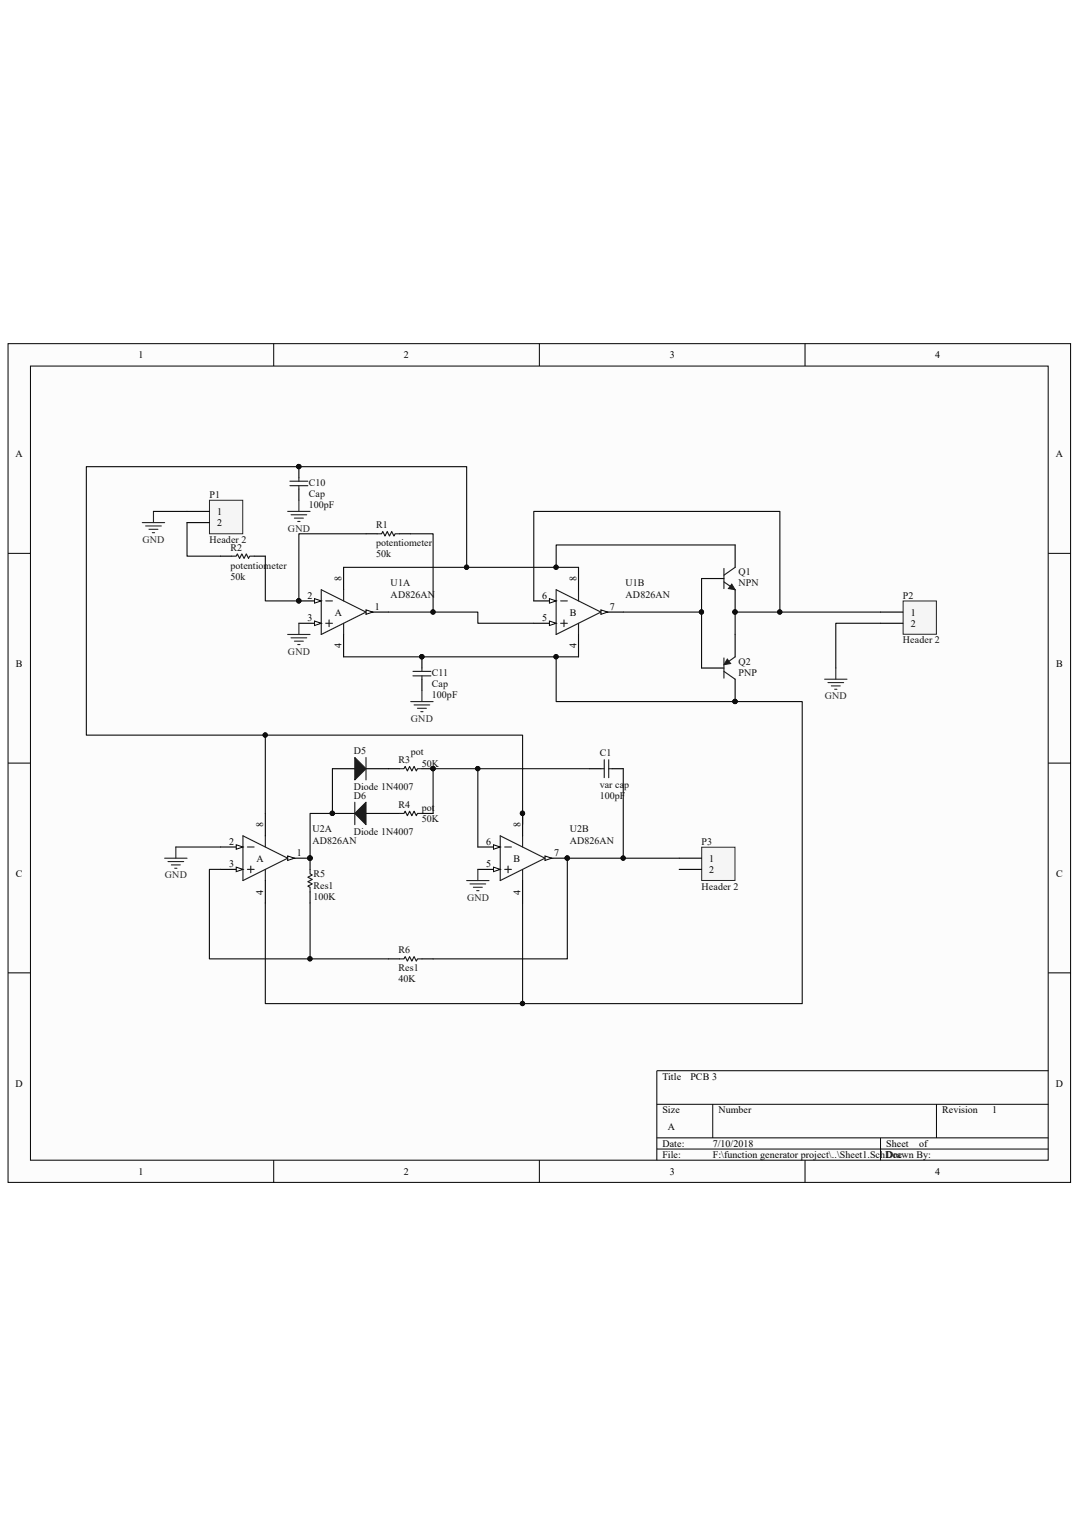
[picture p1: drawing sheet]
<svg xmlns="http://www.w3.org/2000/svg" width="210mm" height="297mm" viewBox="0 0 210 297" stroke-linecap="round" stroke-linejoin="round" font-family="sans-serif">
<path d="M1.6 66.9h206.8v163.2h-206.8z" fill="#fcfcfc"/>
<path d="M1.6 66.9h206.8v163.2h-206.8z" fill="none" stroke="#000" stroke-width=".19"/>
<path d="M6 71.3h198v154.5h-198z" fill="#fcfcfc"/>
<g fill="none" stroke="#000" stroke-width=".19">
<path d="M5.9 71.2h198.1v154.6h-198.1zM53.3 66.9v4.3M105 66.9v4.3M156.7 66.9v4.3M1.6 107.7h4.3M204 107.7h4.4M1.6 148.5h4.3M204 148.5h4.4M1.6 189.3h4.3M204 189.3h4.4M127.8 214.9h76.2M138.7 214.9v6.6"/>
<path d="M182.3 214.9v6.6M204 208.4h-76.2v17.4M53.3 225.8v4.4M105 225.8v4.4M127.8 221.5h76.2M127.8 223.6h76.2M156.7 225.8v4.4M171.4 221.5v4.3"/>
</g>
<path d="M58.2 117h4.3" fill="none" stroke="#000" stroke-width=".22"/>
<path d="M61.2 116.5l1.3 .5-1.3 .4z" fill="#fcfcfc"/>
<path d="M61.2 116.5l1.3 .5-1.3 .4z" fill="none" stroke="#000" stroke-width=".19"/>
<circle cx="58.1" cy="116.9" r=".41" fill="#0e0e0e" stroke="#0e0e0e" stroke-width=".19"/>
<path d="M58.2 121.3h4.3" fill="none" stroke="#000" stroke-width=".22"/>
<path d="M61.2 120.9l1.3 .4-1.3 .4z" fill="#fcfcfc"/>
<path d="M61.2 120.9l1.3 .4-1.3 .4z" fill="none" stroke="#000" stroke-width=".19"/>
<path d="M71.2 119.1h4.4" fill="none" stroke="#000" stroke-width=".22"/>
<path d="M71.2 118.7l1.3 .4-1.3 .5z" fill="#fcfcfc"/>
<path d="M71.2 118.7l1.3 .4-1.3 .5z" fill="none" stroke="#000" stroke-width=".19"/>
<path d="M62.5 114.8l8.7 4.3-8.7 4.4zM63.4 117h1.3M66.9 114.8v2.2M63.4 121.3h1.3M64 120.7v1.3M66.9 121.3v2.2" fill="none" stroke="#1c1c1c" stroke-width=".22"/>
<path d="M66.9 110.4v4.4M66.9 123.5v4.3M103.9 121.3h4.3" fill="none" stroke="#000" stroke-width=".22"/>
<circle cx="58.1" cy="116.9" r=".41" fill="#0e0e0e" stroke="#0e0e0e" stroke-width=".19"/>
<path d="M106.9 120.9l1.3 .4-1.3 .4z" fill="#fcfcfc"/>
<path d="M106.9 120.9l1.3 .4-1.3 .4z" fill="none" stroke="#000" stroke-width=".19"/>
<path d="M103.9 117h4.3" fill="none" stroke="#000" stroke-width=".22"/>
<path d="M106.9 116.5l1.3 .5-1.3 .4z" fill="#fcfcfc"/>
<path d="M106.9 116.5l1.3 .5-1.3 .4z" fill="none" stroke="#000" stroke-width=".19"/>
<path d="M116.9 119.1h4.4" fill="none" stroke="#000" stroke-width=".22"/>
<path d="M116.9 118.7l1.4 .4-1.4 .5z" fill="#fcfcfc"/>
<path d="M116.9 118.7l1.4 .4-1.4 .5z" fill="none" stroke="#000" stroke-width=".19"/>
<path d="M45.1 108.2h.9l.2-.4 .4 .9 .5-.9 .4 .9 .4-.9 .5 .9 .2-.5h.9M73.4 103.9h.9l.2-.4 .4 .8 .5-.8 .4 .8 .4-.8 .5 .8 .2-.4h.9M108.2 114.8l8.7 4.3-8.7 4.4zM109.1 117h1.3M112.6 114.8v2.2M109.1 121.3h1.3M109.8 120.7v1.3M112.6 121.3v2.2" fill="none" stroke="#1c1c1c" stroke-width=".22"/>
<path d="M42.9 108.2h2.2M49.5 108.2h2.1M71.2 103.9h2.2M77.8 103.9h2.1M112.6 110.4v4.4M112.6 123.5v4.3" fill="none" stroke="#000" stroke-width=".22"/>
<path d="M71.2 103.9h-13v13.1h-6.6v-8.8M75.6 119.1h17.4v2.2h10.9M79.9 103.9h4.4v15.2" fill="none" stroke="#0e0e0e" stroke-width=".22"/>
<g fill="#0e0e0e" stroke="#0e0e0e" stroke-width=".19">
<circle cx="84.3" cy="119.1" r=".41"/>
<circle cx="58.1" cy="116.9" r=".41"/>
</g>
<path d="M40.8 97.4h6.4v6.5h-6.4z" fill="#f5f5f5"/>
<path d="M40.8 97.4h6.4v6.5h-6.4z" fill="none" stroke="#262626" stroke-width=".19"/>
<path d="M36.4 99.5h4.4M36.4 101.7h4.4M136.5 112.6h4.4M143.1 106.1v4.3M143.1 114.8v4.3" fill="none" stroke="#000" stroke-width=".22"/>
<path d="M36.4 101.7v6.5h6.5" fill="none" stroke="#0e0e0e" stroke-width=".22"/>
<path d="M56 123.5h4.3M56.6 124.1h3.1M57.3 124.8h1.7M58 125.4h.4M58.2 121.3v2.2" fill="none" stroke="#262626" stroke-width=".22"/>
<circle cx="143.1" cy="119.1" r=".41" fill="#0e0e0e" stroke="#0e0e0e" stroke-width=".19"/>
<path d="M140.9 113.3l2.2 1.5M140.9 110.6v4M143.1 110.4l-2.2 1.5" fill="none" stroke="#1c1c1c" stroke-width=".22"/>
<path d="M142.4 113.7l.7 1.1-1.3-.2z" fill="#1c1c1c"/>
<path d="M142.4 113.7l.7 1.1-1.3-.2z" fill="none" stroke="#1c1c1c" stroke-width=".19"/>
<g fill="#0e0e0e" stroke="#0e0e0e" stroke-width=".19">
<circle cx="143.1" cy="119.1" r=".41"/>
<circle cx="143.1" cy="136.5" r=".41"/>
</g>
<path d="M136.5 130h4.4M143.1 123.5v4.3M143.1 132.2v4.3" fill="none" stroke="#000" stroke-width=".22"/>
<path d="M140.9 128.1v3.9M140.9 130.7l2.2 1.5M143.1 127.8l-1.6 1.1" fill="none" stroke="#1c1c1c" stroke-width=".22"/>
<path d="M141.5 128.3l.7 .8-1.3 .3z" fill="#1c1c1c"/>
<path d="M141.5 128.3l.7 .8-1.3 .3z" fill="none" stroke="#1c1c1c" stroke-width=".19"/>
<g fill="#0e0e0e" stroke="#0e0e0e" stroke-width=".19">
<circle cx="143.1" cy="136.5" r=".41"/>
<circle cx="136.5" cy="119.1" r=".41"/>
<circle cx="108.2" cy="110.4" r=".41"/>
<circle cx="151.8" cy="119.1" r=".41"/>
</g>
<path d="M29.9 99.5h6.5M103.9 117v-17.5h47.9v19.6M136.5 112.6v6.5h-15.2M136.5 119.1v10.9M143.1 106.1h-34.9v4.3" fill="none" stroke="#0e0e0e" stroke-width=".22"/>
<path d="M29.9 99.5v2.2M27.7 101.7h4.3M28.3 102.4h3.1M29 103h1.7M29.6 103.7h.5" fill="none" stroke="#262626" stroke-width=".22"/>
<path d="M175.8 117h6.4v6.4h-6.4z" fill="#f5f5f5"/>
<path d="M175.8 117h6.4v6.4h-6.4z" fill="none" stroke="#262626" stroke-width=".19"/>
<path d="M171.4 119.1h4.3M171.4 121.3h4.3M42.9 164.9h4.4" fill="none" stroke="#000" stroke-width=".22"/>
<path d="M171.4 119.1h-28.3v4.4M171.4 121.3h-8.7v8.7" fill="none" stroke="#0e0e0e" stroke-width=".22"/>
<g fill="#0e0e0e" stroke="#0e0e0e" stroke-width=".19">
<circle cx="143.1" cy="119.1" r=".41"/>
<circle cx="151.8" cy="119.1" r=".41"/>
</g>
<path d="M160.5 132.2h4.3M161.1 132.8h3.1M161.8 133.5h1.7M162.4 134.2h.5M162.7 130v2.2" fill="none" stroke="#262626" stroke-width=".22"/>
<path d="M46 164.4l1.3 .5-1.3 .4z" fill="#fcfcfc"/>
<path d="M46 164.4l1.3 .5-1.3 .4z" fill="none" stroke="#000" stroke-width=".19"/>
<path d="M42.9 169.2h4.4" fill="none" stroke="#000" stroke-width=".22"/>
<path d="M46 168.8l1.3 .4-1.3 .4z" fill="#fcfcfc"/>
<path d="M46 168.8l1.3 .4-1.3 .4z" fill="none" stroke="#000" stroke-width=".19"/>
<path d="M56 167h4.3" fill="none" stroke="#000" stroke-width=".22"/>
<path d="M56 166.6l1.3 .4-1.3 .5z" fill="#fcfcfc"/>
<path d="M56 166.6l1.3 .4-1.3 .5z" fill="none" stroke="#000" stroke-width=".19"/>
<circle cx="60.3" cy="167" r=".41" fill="#0e0e0e" stroke="#0e0e0e" stroke-width=".19"/>
<path d="M47.3 162.7l8.7 4.3-8.7 4.4zM48.2 164.9h1.3M48.2 169.2h1.3M48.8 168.6v1.3M51.6 162.7v2.2M51.6 169.2v2.2" fill="none" stroke="#1c1c1c" stroke-width=".22"/>
<path d="M51.6 158.3v4.4M51.6 171.4v4.3M93 169.2h4.4" fill="none" stroke="#000" stroke-width=".22"/>
<path d="M96 168.8l1.4 .4-1.4 .4z" fill="#fcfcfc"/>
<path d="M96 168.8l1.4 .4-1.4 .4z" fill="none" stroke="#000" stroke-width=".19"/>
<path d="M93 164.9h4.4" fill="none" stroke="#000" stroke-width=".22"/>
<path d="M96 164.4l1.4 .5-1.4 .4z" fill="#fcfcfc"/>
<path d="M96 164.4l1.4 .5-1.4 .4z" fill="none" stroke="#000" stroke-width=".19"/>
<path d="M106.1 167h4.3" fill="none" stroke="#000" stroke-width=".22"/>
<path d="M106.1 166.6l1.3 .4-1.3 .5z" fill="#fcfcfc"/>
<path d="M106.1 166.6l1.3 .4-1.3 .5z" fill="none" stroke="#000" stroke-width=".19"/>
<g fill="#0e0e0e" stroke="#0e0e0e" stroke-width=".19">
<circle cx="110.4" cy="167" r=".41"/>
<circle cx="101.7" cy="158.3" r=".41"/>
<circle cx="101.7" cy="195.3" r=".41"/>
<circle cx="51.6" cy="143.1" r=".41"/>
<circle cx="108.2" cy="110.4" r=".41"/>
<circle cx="90.8" cy="110.4" r=".41"/>
<circle cx="58.1" cy="90.8" r=".41"/>
<circle cx="143.1" cy="136.5" r=".41"/>
<circle cx="108.2" cy="127.8" r=".41"/>
</g>
<path d="M97.4 162.7l8.7 4.3-8.7 4.4zM98.2 164.9h1.3M98.2 169.2h1.3M98.9 168.6v1.3M101.7 162.7v2.2M101.7 169.2v2.2" fill="none" stroke="#1c1c1c" stroke-width=".22"/>
<path d="M64.7 149.6h4.4M71.2 149.6h4.4M101.7 158.3v4.4M101.7 171.4v4.3" fill="none" stroke="#000" stroke-width=".22"/>
<path d="M66.9 110.4h45.7M90.8 110.4v-19.6h-74v52.3h34.8M108.2 127.8v8.7h47.9v58.8h-54.4M51.6 158.3v-15.2h50.1v17.4M51.6 175.7v19.6h50.1v-19.6" fill="none" stroke="#0e0e0e" stroke-width=".22"/>
<path d="M69.1 147.4l2.1 2.2-2.1 2.2z" fill="#1c1c1c"/>
<path d="M69.1 147.4l2.1 2.2-2.1 2.2zM71.2 147.4v4.4" fill="none" stroke="#1c1c1c" stroke-width=".22"/>
<path d="M64.7 158.3h4.4M71.2 158.3h4.4" fill="none" stroke="#000" stroke-width=".22"/>
<circle cx="64.7" cy="158.3" r=".41" fill="#0e0e0e" stroke="#0e0e0e" stroke-width=".19"/>
<path d="M71.2 156.1v4.4l-2.1-2.2z" fill="#1c1c1c"/>
<path d="M69.1 156.1v4.4M71.2 156.1v4.4l-2.1-2.2zM77.8 149.6h.8l.3-.4 .4 .8 .4-.8 .5 .8 .4-.8 .4 .8 .2-.4h.9M77.8 158.3h.8l.3-.4 .4 .9 .4-.9 .5 .9 .4-.9 .4 .9 .2-.5h.9M116.9 149.6h.7M117.6 147.9v3.5M118.5 147.9v3.5M118.5 149.6h.6M60.3 169.2v.9l.5 .2-.9 .4 .9 .5-.9 .4 .9 .4-.9 .5 .4 .2v.9M77.8 186.6h.8l.3-.4 .4 .9 .4-.9 .5 .9 .4-.9 .4 .9 .2-.5h.9" fill="none" stroke="#1c1c1c" stroke-width=".22"/>
<g fill="#0e0e0e" stroke="#0e0e0e" stroke-width=".19">
<circle cx="64.7" cy="158.3" r=".41"/>
<circle cx="84.3" cy="149.6" r=".41"/>
<circle cx="60.3" cy="167" r=".41"/>
<circle cx="93" cy="149.6" r=".41"/>
<circle cx="60.3" cy="186.6" r=".41"/>
<circle cx="110.4" cy="167" r=".41"/>
<circle cx="121.3" cy="167" r=".41"/>
</g>
<path d="M75.6 149.6h2.2M75.6 158.3h2.2M82.1 149.6h2.2M82.1 158.3h2.2M114.8 149.6h2.1M119.1 149.6h2.2M60.3 167v2.2M60.3 173.6v2.1M75.6 186.6h2.2M82.1 186.6h2.2" fill="none" stroke="#000" stroke-width=".22"/>
<path d="M64.7 149.6v8.7h-4.4v8.7M84.3 158.3v-8.7h8.7v15.3M93 149.6h21.8M121.3 149.6v17.4h-10.9v19.6h-26.1M34.2 164.9h8.7M42.9 169.2h-2.1v17.4h19.5M60.3 175.7v10.9h15.3" fill="none" stroke="#0e0e0e" stroke-width=".22"/>
<path d="M32 167h4.4M32.7 167.7h3M33.4 168.3h1.7M34 169h.4M34.2 164.9v2.1M90.8 171.4h4.4M91.5 172h3M92.1 172.7h1.8M92.8 173.3h.4M93 169.2v2.2" fill="none" stroke="#262626" stroke-width=".22"/>
<path d="M136.6 164.9h6.4v6.5h-6.4z" fill="#f5f5f5"/>
<path d="M136.6 164.9h6.4v6.5h-6.4z" fill="none" stroke="#262626" stroke-width=".19"/>
<path d="M58.2 90.8v2.2M58.2 95.2v2.2M82.1 127.8v2.2M82.1 132.2v2.2M132.2 167h4.3M132.2 169.2h4.3" fill="none" stroke="#000" stroke-width=".22"/>
<path d="M66.9 127.8h45.7M121.3 167h10.9" fill="none" stroke="#0e0e0e" stroke-width=".22"/>
<g fill="#0e0e0e" stroke="#0e0e0e" stroke-width=".19">
<circle cx="121.3" cy="167" r=".41"/>
<circle cx="58.1" cy="90.8" r=".41"/>
<circle cx="108.2" cy="127.8" r=".41"/>
<circle cx="82.1" cy="127.8" r=".41"/>
</g>
<path d="M56.4 93.7h3.5M56.4 94.5h3.5M58.2 93v.7M58.2 94.5v.7M80.4 130.7h3.5M80.4 131.5h3.5M82.1 130v.7M82.1 131.5v.7" fill="none" stroke="#1c1c1c" stroke-width=".22"/>
<path d="M56 99.5h4.3M58.2 97.4v2.1M56.6 100.2h3.1M57.3 100.8h1.7M58 101.5h.4M79.9 136.5h4.4M80.6 137.2h3M81.2 137.9h1.8M81.9 138.5h.4M82.1 134.4v2.1" fill="none" stroke="#262626" stroke-width=".22"/>
<g font-size="1.9">
<text x="26.9" y="69.7">1</text>
<text x="78.6" y="69.7">2</text>
<text x="130.3" y="69.7">3</text>
<text x="182" y="69.7">4</text>
<text x="3" y="89">A</text>
<text x="205.5" y="89">A</text>
<text x="42.3" y="100.2">1</text>
<text x="42.3" y="102.4">2</text>
<text x="66.5" y="113" transform="rotate(-90 66.5 113)">8</text>
<text x="112.2" y="113" transform="rotate(-90 112.2 113)">8</text>
<text x="59.8" y="116.5">2</text>
<text x="65.2" y="119.8">A</text>
<text x="73" y="118.7">1</text>
<text x="105.5" y="116.5">6</text>
<text x="110.9" y="119.8">B</text>
<text x="118.7" y="118.7">7</text>
<text x="177.3" y="119.8">1</text>
<text x="59.8" y="120.9">3</text>
<text x="105.5" y="120.9">5</text>
<text x="177.3" y="122">2</text>
<text x="3.1" y="129.9">B</text>
<text x="66.5" y="126.2" transform="rotate(-90 66.5 126.2)">4</text>
<text x="112.2" y="126.2" transform="rotate(-90 112.2 126.2)">4</text>
<text x="205.6" y="129.9">B</text>
<text x="51.2" y="161" transform="rotate(-90 51.2 161)">8</text>
<text x="101.3" y="161" transform="rotate(-90 101.3 161)">8</text>
<text x="44.6" y="164.4">2</text>
<text x="49.9" y="167.7">A</text>
<text x="57.7" y="166.6">1</text>
<text x="94.6" y="164.4">6</text>
<text x="100" y="167.7">B</text>
<text x="107.8" y="166.6">7</text>
<text x="138.1" y="167.7">1</text>
<text x="3.1" y="170.7">C</text>
<text x="44.6" y="168.8">3</text>
<text x="94.6" y="168.8">5</text>
<text x="138.1" y="169.9">2</text>
<text x="205.6" y="170.7">C</text>
<text x="51.2" y="174.1" transform="rotate(-90 51.2 174.1)">4</text>
<text x="101.3" y="174.1" transform="rotate(-90 101.3 174.1)">4</text>
<text x="3" y="211.5">D</text>
<text x="128.9" y="210.1">Title</text>
<text x="134.4" y="210.1">PCB 3</text>
<text x="205.5" y="211.5">D</text>
<text x="128.9" y="216.7">Size</text>
<text x="130" y="220">A</text>
<text x="139.8" y="216.7">Number</text>
<text x="183.3" y="216.7">Revision</text>
<text x="193.1" y="216.7">1</text>
<text x="128.9" y="223.2">Date:</text>
<text x="128.9" y="225.4">File:</text>
<text x="138.7" y="223.2">7/10/2018</text>
<text x="138.7" y="225.4">F:\function generator project\..\Sheet1.SchDoc</text>
<text x="172.5" y="223.2">Sheet</text>
<text x="172.5" y="225.4">Drawn By:</text>
<text x="178.9" y="223.2">of</text>
<text x="26.9" y="228.6">1</text>
<text x="78.6" y="228.6">2</text>
<text x="130.3" y="228.6">3</text>
<text x="182" y="228.6">4</text>
</g>
<g font-size="1.9" fill="#0e0e0e">
<text x="60.1" y="94.5">C10</text>
<text x="40.8" y="96.9">P1</text>
<text x="60.1" y="98.9">100pF</text>
<text x="60.1" y="96.7">Cap</text>
<text x="40.8" y="105.6">Header 2</text>
<text x="44.9" y="107.1">R2</text>
<text x="73.2" y="102.8">R1</text>
<text x="73.2" y="106.3">potentiometer</text>
<text x="44.9" y="112.8">50k</text>
<text x="44.9" y="110.7">potentiometer</text>
<text x="73.2" y="108.5">50k</text>
<text x="143.7" y="112">Q1</text>
<text x="76" y="114.1">U1A</text>
<text x="76" y="116.3">AD826AN</text>
<text x="121.8" y="114.1">U1B</text>
<text x="121.8" y="116.3">AD826AN</text>
<text x="143.7" y="114.1">NPN</text>
<text x="175.7" y="116.5">P2</text>
<text x="175.7" y="125.2">Header 2</text>
<text x="84.1" y="131.5">C11</text>
<text x="143.7" y="129.4">Q2</text>
<text x="143.7" y="131.5">PNP</text>
<text x="84.1" y="135.9">100pF</text>
<text x="84.1" y="133.7">Cap</text>
<text x="68.8" y="146.8">D5</text>
<text x="77.6" y="148.5">R3</text>
<text x="79.9" y="147">pot</text>
<text x="82.1" y="149.2">50K</text>
<text x="116.7" y="147.2">C1</text>
<text x="68.8" y="153.8">Diode 1N4007</text>
<text x="68.8" y="155.5">D6</text>
<text x="116.7" y="155.5">100pF</text>
<text x="116.7" y="153.3">var cap</text>
<text x="77.6" y="157.2">R4</text>
<text x="82.1" y="160.1">50K</text>
<text x="82.1" y="157.9">pot</text>
<text x="60.8" y="162">U2A</text>
<text x="60.8" y="164.2">AD826AN</text>
<text x="68.8" y="162.5">Diode 1N4007</text>
<text x="110.9" y="162">U2B</text>
<text x="110.9" y="164.2">AD826AN</text>
<text x="136.5" y="164.4">P3</text>
<text x="61" y="170.7">R5</text>
<text x="61" y="172.9">Res1</text>
<text x="136.5" y="173.1">Header 2</text>
<text x="61" y="175.1">100K</text>
<text x="77.6" y="185.5">R6</text>
<text x="77.6" y="191.2">40K</text>
<text x="77.6" y="189">Res1</text>
</g>
<g font-size="1.9" fill="#262626">
<text x="27.7" y="105.6">GND</text>
<text x="56.1" y="103.5">GND</text>
<text x="56.1" y="127.4">GND</text>
<text x="160.5" y="136.1">GND</text>
<text x="80" y="140.5">GND</text>
<text x="32.1" y="170.9">GND</text>
<text x="90.9" y="175.3">GND</text>
</g>
</svg>
